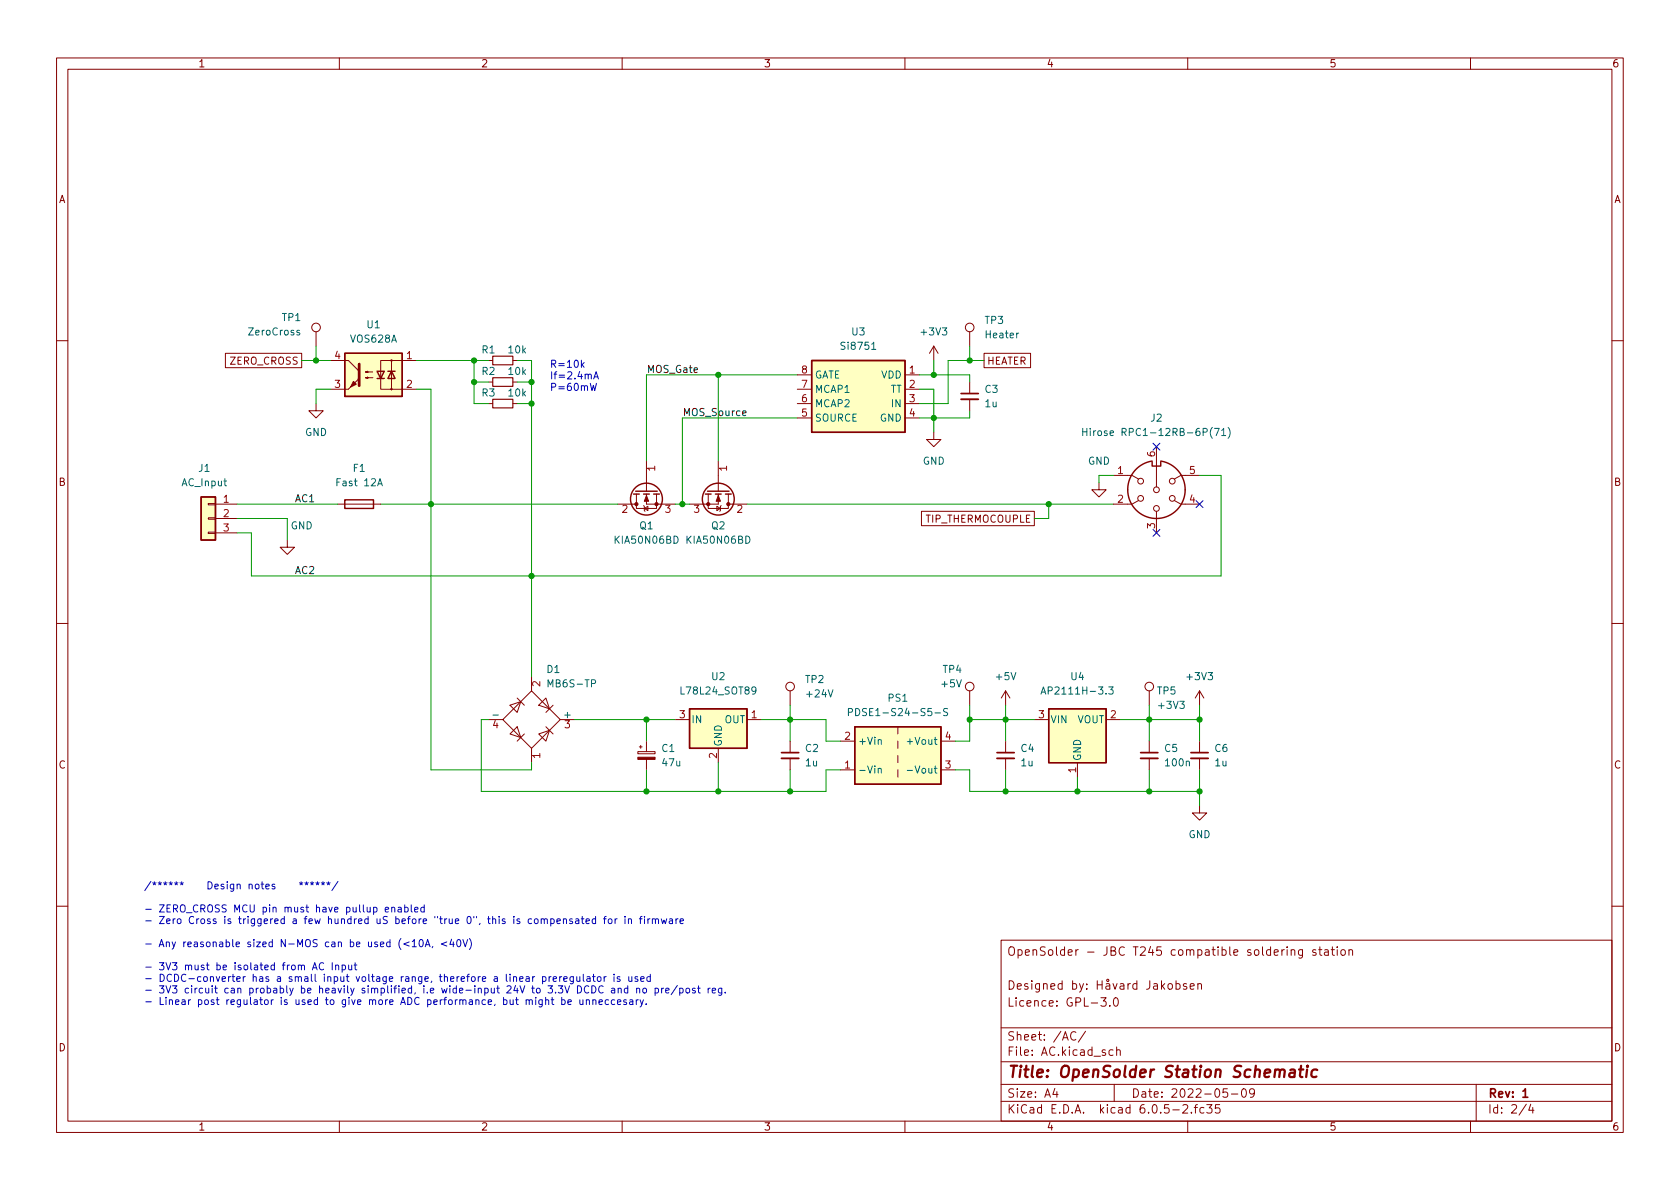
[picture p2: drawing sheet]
<svg xmlns="http://www.w3.org/2000/svg" width="297mm" height="210mm" viewBox="0 0 297 210" stroke-linecap="round" stroke-linejoin="round" font-family="sans-serif">
<g fill="none" stroke="#840000" stroke-width=".18">
<path d="M10 10.2h277v190.1h-277zM12 12.2h273v186.1h-273zM60 10.2v2M110 10.2v2M160 10.2v2M210 10.2v2M260 10.2v2M55.9 58.7v2.5M171.4 58.7v2.5M10 60.2h2M39.9 62.5h13.4v2.5h-13.4zM55.9 71.4v1.2h-1.3l1.3 1.3 1.2-1.3h-1.2"/>
<path d="M58.4 63.7h3.2l1.9 2M58.4 68.8h3.2M64.6 66.8l.4-.1v.2l-.4-.1h1.3M64.6 65.8l.4-.1v.2l-.4-.1h1.3M69.2 63.7v5.1M73.7 63.7h-6.4v5.1h6.4M86.4 63.7h.7M86.4 67.6h.7M86.4 71.4h.7M90.7 63.7h.7M90.7 67.6h.7M90.7 71.4h.7"/>
<path d="M141 71.4h2.5M141 73.9h2.5M141 68.8h2.5M141 66.3h2.5M160 71.4h2.6M160 73.9h2.6M160 68.8h2.6M160 66.3h2.6M165.1 76.4v1.3h1.3l-1.3 1.3-1.3-1.3h1.3M165.1 61.2l-.8 1.3M165.1 61.2v2.5M165.1 61.2l.8 1.3"/>
<path d="M171.4 67.6v2M171.4 70.6v2M174 62.5h8.2v2.5h-8.2zM204.5 79v7.1M285 60.2h2M36.8 94.1h1.3v.3h-1.3zM36.8 91.6h1.3v.2h-1.3zM36.8 89h1.3v.3h-1.3zM38.1 89.1h3.8M38.1 91.7h3.8M38.1 94.2h3.8M50.8 95.5v1.3h1.3l-1.3 1.2-1.3-1.2h1.3"/>
<path d="M59.7 89.1h7.6M109.2 89.1h3.3M112.5 87.4v1.7M113.8 89.4l.1 .1v.8l.1 .1M113.9 89.9l.7-.4v.8zM114.3 87.4v1.7h5.1M114.3 81.5v5.4M116.1 87.4v2.5h-3.6v-.8M125.2 87.4v2.5h3.6v-.8M126.7 89.5l.7 .4-.7 .4zM127 87.4v1.7h-5.1M127 81.5v5.4"/>
<path d="M127.5 89.4l-.1 .1v.8l-.1 .1M128.8 89.1h3.3M128.8 87.4v1.7M162.9 90.4h20v2.6h-20zM194.3 85.3v1.3h1.3l-1.3 1.3-1.3-1.3h1.3M196.8 84.1h3.4l1.1 .6M201.3 88.5l-1.1 .6h-3.4M204.5 90.4v3.8M207.6 88.5l1.2 .6h3.3M212.1 84.1h-3.3l-1.2 .6M10 110.2h2M94 119.6v2.6"/>
<path d="M285 110.2h2M86.4 127.2h2.5M90.2 124.7l1.9-.6-.7 1.9zM90.2 129.8l1.2-1.3 .7 1.9zM91.4 123.4l1.3 1.3M92.7 129.8l-1.3 1.3M94 122.2l5.1 5-5.1 5.1-5.1-5.1zM94 132.3v2.6M95.2 124.7l1.3-1.3 .7 1.9zM95.2 129.8l2-.6-.7 1.9zM96.5 128.5l1.3 1.3M97.8 124.7l-1.3 1.3"/>
<path d="M99.1 127.2h2.5M112.8 132.9h3v.4h-3zM113 132.1h.5M113.3 131.8v.5M114.3 131.1v1.8M114.3 134.3v1.8M119.4 127.2h2.5M127 132.3v2.6M132.1 127.2h2.5M139.7 122.2v2.5M139.7 131.1v2M139.7 134.1v2"/>
<path d="M148.6 136.1h2.5M148.6 131.1h2.5M158.7 128.5v1.3M158.7 131.1v1.2M158.7 133.6v1.3M158.7 136.1v1.3M166.4 136.1h2.5M166.4 131.1h2.5M171.4 122.2v2.5M177.8 122.2l-.8 1.2M177.8 122.2v2.5M177.8 131.1v2"/>
<path d="M177.8 134.1v2M177.8 122.2l.8 1.2M182.9 127.2h2.5M190.5 134.9v2.5M195.6 127.2h2.5M203.2 122.2v2.5M203.2 131.1v2M203.2 134.1v2M212.1 122.2l-.8 1.2M212.1 122.2v2.5M212.1 131.1v2M212.1 134.1v2"/>
<path d="M212.1 122.2l.8 1.2M212.1 142.5v1.3h1.3l-1.3 1.2-1.3-1.2h1.3M10 160.2h2M177 166.3h108v32h-108zM178.4 173.4a.76 .76 0 0 1 .9 .8 .76 .76 0 0 1-.9 .7zM179.9 174.4l.7-.1-.1-.3-.4-.1-.2 .2v.8h.6M181.7 174l-.3-.1-.3 .2 .1 .3 .5 .1v.4h-.6M182.4 173.4v.2M182.4 173.9v1M183.8 173.9v1.2l-.3 .3h-.4M183.8 174l-.4-.1-.3 .3v.4l.1 .3h.6M184.5 174.1l.2-.2 .4 .1v.9"/>
<path d="M184.5 173.9v1M185.8 174.4l.7-.1-.1-.3-.4-.1-.2 .2 .1 .8h.5M187.8 174l-.4-.1-.3 .3v.4l.1 .3h.6M187.8 173.4v1.5M189.6 174l.5-.1 .3 .3v.4l-.2 .3h-.6M189.6 173.4v1.5M190.9 173.9l.3 1M191.6 173.9l-.5 1.4-.2 .1M192.1 174.8v.1M192.1 174v.1M194 173.4v1.5M194 174.1h.9"/>
<path d="M194.6 176.4h1l-.5 .6 .4 .1v.7l-.2 .1h-.4l-.3-.1M194.9 173.4v1.5M195.6 174h.5l.1 .9M196.2 177.8v.1M196.2 174.3l-.5 .1a.29 .29 0 0 0-.2 .2 .29 .29 0 0 0 .2 .3h.5M196.8 173.9l.3 1 .4-1M197 176.6l.2-.2a.81 .81 0 0 1 .6 .7 .81 .81 0 0 1-.3 .8h-.1a.81 .81 0 0 1-.4-1.3zM198.1 174h.5l.1 .9M198.7 174.3l-.5 .1a.29 .29 0 0 0-.2 .2 .29 .29 0 0 0 .2 .3h.5M199.4 173.9v1M199.9 173.9l-.3 .1-.2 .2M201 174l-.4-.1-.3 .3v.4l.1 .3h.6"/>
<path d="M201 173.4v1.5M203.3 173.4v1.1a.48 .48 0 0 1-.6 .4M204 174h.6v.9M204.6 174.3l-.5 .1a.29 .29 0 0 0-.2 .2 .29 .29 0 0 0 .2 .3h.5M205.4 173.4v1.5M205.5 174.4l.4 .5M205.9 173.9l-.5 .6M206.6 174l.4-.1 .3 .3v.4l-.3 .3h-.4l-.1-.3v-.4zM207.9 174l.5-.1 .2 .3v.4l-.1 .3h-.6M207.9 173.4v1.5M209.8 174l-.4-.1-.2 .2 .1 .3 .5 .1v.4h-.6M210.4 174.4l.7-.1v-.3l-.5-.1-.2 .2 .1 .8h.6"/>
<path d="M211.8 174.1l.2-.2 .4 .1v.9M211.8 173.9v1M227.6 167.4v.2M227.6 167.9v1M228.3 168.1l.2-.2 .4 .1v.9M228.3 167.9v1M230.3 167.9v1.2l-.3 .3h-.4M230.3 168l-.4-.1-.3 .3v.4l.1 .3h.6M232.6 168l-.3-.1-.2 .2v.3l.5 .1v.4h-.5M233.1 167.9h.6M233.4 167.4v1.3l.3 .2M234.2 168h.6l.1 .9"/>
<path d="M234.9 168.3l-.5 .1a.29 .29 0 0 0-.3 .2 .29 .29 0 0 0 .3 .3h.5M235.4 167.9h.5M235.6 167.4v1.3l.3 .2M236.4 167.4v.2M236.4 167.9v1M237.2 168l.4-.1 .3 .3v.4l-.3 .3h-.4l-.1-.3v-.4zM238.5 168.1l.2-.2 .4 .1v.9M238.5 167.9v1M285 160.2h2M60 198.3v2M110 198.3v2M160 198.3v2"/>
<path d="M177 194.8h108M177 191.8h108M177 187.8h108M177 181.8h108M186.5 192.5l-.4 1h1M186.9 193v1M190.2 182.6a.6 .6 0 0 0-.7 0 .6 .6 0 0 0-.2 .7 .56 .56 0 0 0 .3 .6 .56 .56 0 0 0 .6-.1M191.9 182.4l-1.3 1.9M196.8 185.7l-.4-.1-.3 .3v.4l.1 .3h.6M197 191.8v3M197.4 185.8l.2-.2 .4 .1 .1 .9M197.4 185.1v1.5"/>
<path d="M209.1 195.5l.6-.2 .2 .2 .1 .3-.9 1h.9M210 198.3v2M210.6 196.7v.1M211.1 195.8h.6M211.7 195.3l-.3 .2v1.3M212.9 195.9l-.5-.1-.3 .3v.4l.2 .3h.6M213.4 195.3h.9l-.5 .6 .4 .1v.7l-.2 .1h-.4l-.2-.1M215.6 195.3h-.7v.7l.2-.1 .5 .1 .1 .2-.1 .5-.2 .1-.5-.1M217 192.5h-.7l-.1 .7 .2-.1 .5 .1 .2 .2-.1 .5-.2 .1-.6-.1M217.7 193.5h1.2M219.7 192.6l.2-.1a.81 .81 0 0 1 .5 .7 .81 .81 0 0 1-.3 .8h-.1a.81 .81 0 0 1-.6-.6 .81 .81 0 0 1 .3-.8zM221.8 193.2l-.3 .3-.4-.1-.2-.2 .2-.6 .4-.1 .2 .2a.99 .99 0 0 1-.3 1.3h-.3"/>
<path d="M260 198.3v2M261 191.8v6.5M269.9 195.3l-1.3 1.9M270.6 195.3l-.3 1h.9M271 195.8v1"/>
<circle cx="55.9" cy="57.9" r=".76"/>
<circle cx="171.4" cy="57.9" r=".76"/>
<circle cx="69.2" cy="63.7" r=".13"/>
<circle cx="69.2" cy="68.8" r=".13"/>
<circle cx="201.7" cy="85.1" r=".51"/>
<circle cx="201.7" cy="88.1" r=".51"/>
<circle cx="204.5" cy="86.6" r=".51"/>
<circle cx="204.5" cy="89.9" r=".51"/>
<circle cx="207.3" cy="85.1" r=".51"/>
<circle cx="207.3" cy="88.1" r=".51"/>
<circle cx="139.7" cy="121.4" r=".76"/>
<circle cx="171.4" cy="121.4" r=".76"/>
<circle cx="203.2" cy="121.4" r=".76"/>
<circle cx="195.9" cy="173.4" r=".21"/>
</g>
<path d="M169.9 69.6h3.1M138.2 133.1h3M176.3 133.1h3M201.7 133.1h3M210.6 133.1h3M269.3 193l.4-.5v1.5M269.3 194h.8" fill="none" stroke="#840000" stroke-width=".3"/>
<path d="M228.1 189.2l.2-.1 .6 .1-.1 1.3M229 189.6l-.7 .1a.4 .4 0 0 0-.4 .3 .4 .4 0 0 0 .3 .5l.7-.1M229.7 189.1h.7M230 188.5l-.2 1.7 .1 .2 .4 .1M231.1 189.1l-.2 1.4M231.2 188.5l-.1 .1 .1 .1 .1-.1-.1-.1v.2M232.9 189.2a.66 .66 0 0 0-1 .3l-.1 .6 .2 .3 .2 .1 .6-.1" fill="none" stroke="#840000" stroke-width=".4"/>
<g fill="none" stroke="#840000" stroke-width=".25">
<path d="M61 62.5h10.1v7.6h-10.1zM66.7 65.7h1.2l-.6 1.2zM66.7 66.9h1.2M68.6 65.7h1.2M69.2 65.7l.6 1.2h-1.2zM143.5 63.7h16.5v12.7h-16.5zM35.6 87.9h2.5v7.6h-2.5zM61 88.4h5v1.5h-5zM112 87.4h1M112.4 86.9h3.8M113.8 87.4h1M115.6 87.4h1"/>
<path d="M124.7 87.4h1M125.1 86.9h3.8M126.5 87.4h1M128.3 87.4h1M199.4 86.6a5.1 5.1 0 0 0 5.1 5.1 5.1 5.1 0 0 0 5-5.1M203.7 81.5a5.1 5.1 0 0 0-4.3 5.1M203.7 81.7v.7h1.5v-.7M205.2 81.5a5.1 5.1 0 0 1 4.3 5.1M121.9 125.3h10.2v7h-10.2zM151.1 128.5h15.3v10.2h-15.3zM185.4 125.3h10.2v9.6h-10.2z"/>
<circle cx="114.3" cy="88.3" r="2.82"/>
<circle cx="127" cy="88.3" r="2.82"/>
</g>
<g fill="none" stroke="#006464" stroke-width=".18">
<path d="M53 58.5l-.3-.1-.2 .2v.2l.5 .1v.3h-.5M154.1 61.8h.7M191.4 75.8v1.2M191.4 76.4h.8M192.2 75.8v1.2M192.8 75.8v.1M192.8 76.2v.8M214.7 75.8h.9l-.6 1.2M216 76.1l.4-.3v1.2M216 77h.7M217.1 75.6a1.46 1.46 0 0 1 0 1.9M66.8 85.9l.4-1.3 .4 1.3"/>
<path d="M66.9 85.5h.6M150 125.9h.6l.1-.2v-.3l-.7-.1v1.3M155.3 136l.2-.1h.3v.8M155.3 130.9l.2-.1h.3v.8M160.4 136.2h1M167.5 125.3h-.4l-.3 .2 .1 .3 .6 .3v.3l-.2 .2-.5-.1M184.1 122.7l.4-1.2 .4 1.2M184.2 122.4h.6M196 121.5h.8l-.4 .5 .4 .1v.5l-.2 .1-.6-.1"/>
</g>
<path d="M87.1 63h3.6v1.5h-3.6zM87.1 66.8h3.6v1.5h-3.6zM87.1 70.6h3.6v1.5h-3.6z" fill="none" stroke="#840000" stroke-width=".2"/>
<path d="M169.9 70.6h3.1M138.2 134.1h3M176.3 134.1h3M201.7 134.1h3M210.6 134.1h3" fill="none" stroke="#840000" stroke-width=".33"/>
<g fill="#ffffc2" stroke="#ffffc2" stroke-width=".18">
<path d="M185.4 125.3h10.2v9.6h-10.2z"/>
<path d="M35.6 87.9h2.5v7.6h-2.5z"/>
<path d="M151.1 128.5h15.3v10.2h-15.3z"/>
<path d="M121.9 125.3h10.2v7h-10.2z"/>
<path d="M143.5 63.7h16.5v12.7h-16.5z"/>
<path d="M61 62.5h10.1v7.6h-10.1z"/>
</g>
<g fill="#840000" stroke="#840000" stroke-width=".18">
<path d="M127 87.6l.4 1h-.8z"/>
<path d="M112.8 133.9h3v.4h-3z"/>
<path d="M114.3 87.6l.4 1h-.8z"/>
<path d="M61.6 68.8l1.9-1.9z"/>
<path d="M62.5 67.4l.5 .5-1 .5z"/>
<circle cx="125.2" cy="89.1" r=".28"/>
<circle cx="128.8" cy="89.1" r=".28"/>
<circle cx="116.1" cy="89.1" r=".28"/>
<circle cx="112.5" cy="89.1" r=".28"/>
</g>
<path d="M63.5 64.4v3.8" fill="none" stroke="#840000" stroke-width=".51"/>
<path d="M131.3 73.1l.6-.1v-.3h-.4l-.2 .1 .1 .6h.5" fill="none" stroke="#0f0f0f" stroke-width=".18"/>
<g fill="none" stroke="#0000c2" stroke-width=".18">
<path d="M102.9 64.5l.4 .5M103.3 64.1l-.5 .5M104.4 67.8l.3 1.3 .2-1 .3 1 .3-1.3M105 67l.4-1.3 .4 1.3M105.1 66.6h.6M30.9 156.1l.3 .1 .3-.1M31 156.5l.2-.3 .1 .3M31.2 155.9v.3M52.9 156.1l.3 .1 .3-.1M53.1 156.5l.1-.3 .2 .3M53.2 155.9v.3M53.9 156.1l.3 .1 .3-.1"/>
<path d="M54 156.5l.2-.3 .2 .3M54.2 155.9v.3M54.9 156.1l.3 .1 .3-.1M55 156.5l.2-.3 .2 .3M55.2 155.9v.3M55.8 156.1l.3 .1 .3-.1M56 156.5l.1-.3 .2 .3M56.1 155.9v.3M56.8 156.1l.3 .1 .3-.1M56.9 156.5l.2-.3 .2 .3M57.1 155.9v.3M57.8 156.1l.3 .1 .3-.1"/>
<path d="M57.9 156.5l.2-.3 .2 .3M58.1 155.9v.3M59.8 155.9l-1.1 1.6M55.2 171.5l.5-1.3 .4 1.3M55.4 171.1h.6M57.2 170.4a.6 .6 0 0 0-.8 .4 .6 .6 0 0 0 .6 .7l.2-.1M58.7 170.2v1.3M59.3 170.8l.2-.1h.3l.1 .8M59.3 170.7v.8M60.5 170.7h.4l.2 .2-.1 .5h-.5M60.5 170.7v1.2M61.6 170.7l.1 .7 .3 .1 .2-.1"/>
<path d="M62.2 170.7v.8M62.6 170.7h.5M62.8 170.2v1.1l.3 .2M68.1 160.9l.6-.2v-.2l-.4-.1-.2 .2 .1 .6h.5M69.3 160.6l.1-.2 .3 .1 .1 .8M69.3 160.4v.9M70.4 160.5h.5l.1 .8M71 160.7l-.5 .1-.2 .2 .2 .3 .5-.1M71.6 160.5l.3-.1 .3 .3-.2 .5h-.4M71.6 160v1.3M72.3 166.6l-.9 .3 .9 .4M72.7 160v1.1l.2 .2"/>
<path d="M72.9 166.5l.4-.4v1.3M72.9 167.4h.7M73.3 160.9l.6-.2v-.2l-.4-.1-.2 .2 .1 .6h.5M74.2 166.3l.2-.2a.68 .68 0 0 1 .4 .7 .68 .68 0 0 1-.4 .6l-.2-.1-.1-.4zM75 160.5l-.4-.1-.2 .3 .1 .5h.5M75 160v1.3M75.2 167.4l.4-1.3 .4 1.3M75.3 167.1h.6M76.5 167.4l-.1 .2M79 166.6l-1 .3 1 .4M79.8 166.1l-.3 .9h.8M80.1 166.6v.8"/>
<path d="M80.9 166.3l.2-.2a.68 .68 0 0 1 .4 .7 .68 .68 0 0 1-.4 .6l-.2-.1-.1-.4zM81.8 166.1l.5 1.3 .4-1.3M83 166a1.46 1.46 0 0 1 0 1.9M95.9 176.8v1l-.3 .3-.3-.1M95.9 176.9l-.4-.1-.2 .2 .1 .6h.5M95.9 172.8l.4-.1 .2 .2-.1 .6h-.5M95.9 172.7v1.3M96.5 176.9l.2-.1 .3 .1v.7M96.5 176.4v1.2M97.1 172.7v.8M97.4 172.7l-.3 .2M97.4 176.8h.5"/>
<path d="M97.6 176.4v1.1l.3 .1M97.8 173.1l.6-.1v-.2l-.4-.1-.2 .2 .1 .6h.5M99 172.7v.8M99.3 172.7l-.3 .2M99.3 176.9l.4-.1 .2 .2-.1 .6h-.5M99.3 176.4v1.2M99.6 162.6l.2-.1h.3l.1 .8M99.6 162.5v.8M99.7 173.1l.6-.1-.1-.2-.3-.1-.2 .2v.6h.5M100.4 177.2l.6-.1v-.2l-.4-.1-.2 .2 .1 .6h.5M101.2 162.5h-.3l-.2 .2 .1 .1 .4 .2v.3h-.5M101.4 172.7v1l-.3 .3-.3-.1"/>
<path d="M101.4 172.8l-.4-.1-.2 .2 .1 .6h.5M101.8 162.5h.5v.8M102 172.7v.8h.3l.2-.1M102.3 162.8h-.4l-.2 .2 .2 .3h.4M102.5 176.8l.1 .8h.3l.2-.1M102.5 172.7v.8M102.8 162.5h.4M102.9 162.1v1l.3 .2M103.1 176.8v.8M103.1 172.3v1.1l.2 .1M103.6 162.9l.6-.1v-.3h-.4l-.2 .2 .1 .6h.5M103.7 176.9l.2-.1 .3 .1v.7"/>
<path d="M103.7 176.8v.8M103.8 172.8h.5v.7M104.3 173l-.4 .1-.2 .1 .2 .3h.4M104.6 174.3a.64 .64 0 0 1 .8 .7 .64 .64 0 0 1-.8 .6zM104.8 172.7h.4M104.8 176.9l.2-.1 .3 .1 .1 .7M104.8 176.8v.8M104.9 172.3v1.1l.3 .1M105.3 162.5h-.4l-.2 .2 .1 .6h.5M105.3 162.1v1.2M105.7 172.8l.3-.1 .3 .2v.4l-.3 .2h-.3l-.1-.2zM105.9 177.2l.6-.1v-.2l-.4-.1-.2 .2 .1 .6h.5"/>
<path d="M106.6 174.4a.6 .6 0 0 0-.8 .5 .6 .6 0 0 0 .6 .7l.2-.1M106.7 162.5h.5M106.8 172.7v.8M107.2 162.1l-.3 .1v1.1M107.2 172.7l-.4 .2M107.6 176.9l-.4-.1-.2 .2 .1 .6h.5M107.7 162.5h.3l.2 .2v.4l-.2 .2h-.3l-.2-.2zM108.1 174.8h.5l.1 .8M108.6 172.3v.1M108.6 172.7v.8M108.7 175l-.4 .1-.2 .2 .2 .3 .4-.1M108.7 176.9l-.4-.1-.2 .2 .1 .6h.5"/>
<path d="M108.8 162.5v.8M109.1 162.5l-.3 .2M109.2 177.2l.6-.1-.1-.2-.3-.1-.2 .2v.6h.5M109.3 174.9l.2-.2 .3 .1v.8M109.3 174.7v.9M109.6 172.8l-.3-.1-.2 .2 .1 .2 .4 .1v.3h-.5M110.5 162.1v.1M110.5 162.5v.8M110.7 176.9l-.3-.1-.1 .2v.2l.4 .1v.3h-.4M111 174.8l-.4-.1-.2 .3 .1 .5h.5M111 174.3v1.3M111.1 162.6l.2-.1h.3l.1 .8"/>
<path d="M111.1 162.5v.8M111.2 172.7v.8h.3l.2-.1M111.4 176.9h.4l.1 .7M111.7 172.7v.8M111.9 177.1l-.4 .1-.2 .1 .2 .3h.4M112.5 176.8v.8M112.6 174.9l.1-.2 .3 .1 .1 .8M112.6 174.7v.9M112.7 172.8l-.3-.1-.1 .2v.2l.4 .1v.3h-.4M112.9 176.8l-.4 .2M113 162.5h.5M113.2 176.8l.3 .8"/>
<path d="M113.3 173.1l.6-.1-.1-.2-.3-.1-.2 .2v.6h.5M113.5 162.1l-.3 .1v1.1M113.8 174.8l.3-.1 .2 .3v.4l-.2 .2-.3-.1-.1-.1zM113.8 176.8l-.5 1.1-.1 .2M114 162.1v.1M114 162.5v.8M114.3 177.5v.1M114.6 162.5v.8M114.9 162.5l-.3 .2M115 172.8l-.4-.1-.2 .2 .1 .6h.5M115 172.3v1.2M115.3 162.6l.2-.1h.3l.1 .8"/>
<path d="M115.3 162.5v.8M115.8 174.8l.4-.1 .2 .3-.1 .5h-.5M115.8 174.7v1.3M115.9 162.7l.2-.2h.3v.8M116.9 162.5l.3 .8 .2-.6 .2 .6 .3-.8M117 174.7v.9M117.3 174.7l-.3 .3M117.7 175.2l.6-.2-.1-.2-.3-.1-.2 .2 .1 .6h.4M118.4 162.5h.5v.8M118.9 162.8h-.4l-.2 .2 .2 .3h.4M119.5 162.5v.8M119.8 174.3l-1.1 1.6"/>
<path d="M119.9 162.5l-.4 .2M120.2 174.8l.3-.1 .3 .3-.1 .5h-.5M120.2 174.7v1.3M120.2 162.9l.6-.1v-.3h-.4l-.2 .2 .1 .6h.5M121.4 174.8l.3-.1 .2 .3v.4l-.2 .2-.3-.1-.1-.1zM122.9 174.8l-.3-.1-.2 .2 .1 .2 .4 .1v.3h-.5M123.3 174.7h.5M123.5 174.3v1.1l.3 .2M125.2 174.7v.9M125.6 174.7l-.4 .3M125.9 175.2l.6-.2v-.2l-.4-.1-.2 .2 .1 .6h.5M127.6 174.7v1.1l-.2 .2h-.3"/>
<path d="M127.6 174.8l-.3-.1-.3 .3 .1 .5h.5M128.2 175.5v.1"/>
</g>
<g fill="none" stroke="#009600" stroke-width=".18">
<path d="M53.3 63.7h5.1M55.9 61.2v2.5M58.4 68.8h-2.5v2.6M73.7 68.8h2.5v67.3h17.8v-1.2M73.7 63.7h12.7M83.8 67.6h2.6M83.8 63.7v7.7h2.6M91.4 67.6h2.6M91.4 63.7h2.6v55.9M91.4 71.4h2.6M127 66.3v15.2M141 66.3h-26.7v15.2"/>
<path d="M141 73.9h-20.4v15.2M162.6 68.8h2.5v7.6M162.6 66.3h8.8v1.3M165.1 63.7v2.6M171.4 61.2v2.5M171.4 72.6v1.3h-8.8M174 63.7h-6.4v7.7h-5M41.9 89.1h17.8M41.9 91.7h8.9v3.8M67.3 89.1h41.9M119.4 89.1h2.5M132.1 89.1h64.7"/>
<path d="M185.4 89.1v2.6h-2.5M196.8 84.1h-2.5v1.2M212.1 84.1h3.8v17.7h-171.5v-7.6h-2.5M86.4 127.2h-1.3v12.7h60.9v-3.8h2.6M101.6 127.2h17.8M114.3 127.2v3.9M114.3 136.1v3.8M127 134.9v5M134.6 127.2h11.4v3.9h2.6M139.7 124.7v6.4M139.7 136.1v3.8M168.9 136.1h2.5v3.8h40.7"/>
<path d="M171.4 127.2h11.5M171.4 124.7v6.4h-2.5M177.8 124.7v6.4M177.8 136.1v3.8M190.5 137.4v2.5M198.1 127.2h14M203.2 124.7v6.4M203.2 136.1v3.8M212.1 124.7v6.4M212.1 136.1v6.4"/>
</g>
<path d="M203.9 78.4l1.2 1.2M205.1 78.4l-1.2 1.2M203.9 93.6l1.2 1.2M205.1 93.6l-1.2 1.2M211.5 88.5l1.2 1.3M212.7 88.5l-1.2 1.3" fill="none" stroke="#000084" stroke-width=".18"/>
<g fill="#009600" stroke="#009600" stroke-width=".18">
<circle cx="127" cy="66.3" r=".46"/>
<circle cx="139.7" cy="139.9" r=".46"/>
<circle cx="185.4" cy="89.1" r=".46"/>
<circle cx="171.4" cy="63.7" r=".46"/>
<circle cx="165.1" cy="73.9" r=".46"/>
<circle cx="165.1" cy="66.3" r=".46"/>
<circle cx="127" cy="139.9" r=".46"/>
<circle cx="114.3" cy="139.9" r=".46"/>
<circle cx="139.7" cy="127.2" r=".46"/>
<circle cx="83.8" cy="67.6" r=".46"/>
<circle cx="94" cy="71.4" r=".46"/>
<circle cx="120.6" cy="89.1" r=".46"/>
<circle cx="114.3" cy="127.2" r=".46"/>
<circle cx="171.4" cy="127.2" r=".46"/>
<circle cx="190.5" cy="139.9" r=".46"/>
<circle cx="203.2" cy="139.9" r=".46"/>
<circle cx="212.1" cy="127.2" r=".46"/>
<circle cx="203.2" cy="127.2" r=".46"/>
<circle cx="177.8" cy="127.2" r=".46"/>
<circle cx="177.8" cy="139.9" r=".46"/>
<circle cx="212.1" cy="139.9" r=".46"/>
<circle cx="94" cy="101.8" r=".46"/>
<circle cx="76.2" cy="89.1" r=".46"/>
<circle cx="55.9" cy="63.7" r=".46"/>
<circle cx="94" cy="67.6" r=".46"/>
<circle cx="83.8" cy="63.7" r=".46"/>
</g>
<text font-size="2.8" fill="#840000" x="178" y="190.6">Title: OpenSolder Station Schematic</text>
<g font-size="2.1" fill="#840000">
<text x="178" y="169">OpenSolder - JBC T245 compatible soldering station</text>
<text x="178" y="178">Licence: GPL-3.0</text>
<text x="178" y="184">Sheet: /AC/</text>
<text x="178" y="186.7">File: AC.kicad_sch</text>
<text x="178" y="196.9">KiCad E.D.A. kicad 6.0.5-2.fc35</text>
<text x="178" y="194.1">Size: A4</text>
<text x="200" y="194.1">Date: 2022-05-09</text>
<text x="263" y="194.1">Rev: 1</text>
<text x="263" y="196.9">Id: 2/4</text>
</g>
<g font-size="1.8" fill="#840000">
<text x="35" y="11.9">1</text>
<text x="85" y="11.9">2</text>
<text x="135" y="11.9">3</text>
<text x="185" y="11.9">4</text>
<text x="235" y="11.9">5</text>
<text x="285" y="11.9">6</text>
<text x="10.3" y="35.9">A</text>
<text x="285.3" y="35.9">A</text>
<text x="40.7" y="64.5">ZERO_CROSS</text>
<text x="174.5" y="64.5">HEATER</text>
<text x="10.3" y="85.9">B</text>
<text x="285.3" y="85.9">B</text>
<text x="163.6" y="92.4">TIP_THERMOCOUPLE</text>
<text x="10.3" y="135.9">C</text>
<text x="285.3" y="135.9">C</text>
<text x="10.3" y="185.9">D</text>
<text x="285.3" y="185.9">D</text>
<text x="35" y="199.9">1</text>
<text x="85" y="199.9">2</text>
<text x="135" y="199.9">3</text>
<text x="185" y="199.9">4</text>
<text x="235" y="199.9">5</text>
<text x="285" y="199.9">6</text>
</g>
<g font-size="1.8" fill="#006464">
<text x="44.1" y="59.3">ZeroCross</text>
<text x="49.9" y="56.8">TP1</text>
<text x="64.9" y="58">U1</text>
<text x="150.6" y="59.3">U3</text>
<text x="163" y="59.3">+3V3</text>
<text x="174.2" y="57.3">TP3</text>
<text x="174.4" y="59.8">Heater</text>
<text x="62.1" y="60.6">VOS628A</text>
<text x="85.2" y="62.5">R1</text>
<text x="90" y="62.5">10k</text>
<text x="149" y="61.8">Si8751</text>
<text x="85.2" y="66.3">R2</text>
<text x="85.2" y="70.1">R3</text>
<text x="90" y="66.3">10k</text>
<text x="90" y="70.1">10k</text>
<text x="144" y="69.5">MCAP1</text>
<text x="144" y="66.9">GATE</text>
<text x="155.8" y="66.9">VDD</text>
<text x="157.4" y="69.5">TT</text>
<text x="174.2" y="69.5">C3</text>
<text x="53.9" y="77.1">GND</text>
<text x="144" y="74.5">SOURCE</text>
<text x="144" y="72">MCAP2</text>
<text x="155.6" y="74.5">GND</text>
<text x="157.7" y="72">IN</text>
<text x="174.2" y="72">1u</text>
<text x="193.6" y="77.1">Hirose RPC1-12RB-6P(71)</text>
<text x="203.5" y="74.5">J2</text>
<text x="35.1" y="83.4">J1</text>
<text x="62.5" y="83.4">F1</text>
<text x="163.1" y="82.2">GND</text>
<text x="192.3" y="82.2">GND</text>
<text x="32.2" y="86">AC_Input</text>
<text x="59.8" y="86">Fast 12A</text>
<text x="51.4" y="93.6">GND</text>
<text x="113.1" y="93.6">Q1</text>
<text x="125.8" y="93.6">Q2</text>
<text x="108.9" y="96.1">KIA50N06BD</text>
<text x="121.6" y="96.1">KIA50N06BD</text>
<text x="96.7" y="119">D1</text>
<text x="166.8" y="119">TP4</text>
<text x="97.2" y="121.5">MB6S-TP</text>
<text x="120.7" y="122.8">L78L24_SOT89</text>
<text x="125.9" y="120.3">U2</text>
<text x="142.4" y="120.8">TP2</text>
<text x="142.8" y="123.3">+24V</text>
<text x="157.1" y="124.1">PS1</text>
<text x="166.6" y="121.5">+5V</text>
<text x="176.2" y="120.3">+5V</text>
<text x="185.1" y="122.8">AP2111H-3.3</text>
<text x="189.4" y="120.3">U4</text>
<text x="204.7" y="122.8">TP5</text>
<text x="205" y="125.3">+3V3</text>
<text x="210" y="120.3">+3V3</text>
<text x="87.3" y="127">-</text>
<text x="99.8" y="127">+</text>
<text x="122.2" y="127.9">IN</text>
<text x="128.1" y="127.9">OUT</text>
<text x="151.6" y="131.7">+Vin</text>
<text x="151.7" y="126.6">PDSE1-S24-S5-S</text>
<text x="160.9" y="131.7">+Vout</text>
<text x="185.7" y="127.9">VIN</text>
<text x="190.4" y="127.9">VOUT</text>
<text x="117" y="133">C1</text>
<text x="117.2" y="135.5">47u</text>
<text x="127.6" y="132.1" transform="rotate(-90 127.6 132.1)">GND</text>
<text x="142.4" y="133">C2</text>
<text x="142.5" y="135.5">1u</text>
<text x="151.6" y="136.8">-Vin</text>
<text x="161.3" y="136.8">-Vout</text>
<text x="180.5" y="133">C4</text>
<text x="180.6" y="135.5">1u</text>
<text x="191.1" y="134.6" transform="rotate(-90 191.1 134.6)">GND</text>
<text x="205.9" y="133">C5</text>
<text x="206.2" y="135.5">100n</text>
<text x="214.8" y="133">C6</text>
<text x="214.9" y="135.5">1u</text>
<text x="210.1" y="148.2">GND</text>
</g>
<g font-size="1.8" fill="#a90000">
<text x="59.2" y="63.5">4</text>
<text x="71.9" y="63.5">1</text>
<text x="59.2" y="68.6">3</text>
<text x="71.9" y="68.6">2</text>
<text x="141.7" y="71.1">6</text>
<text x="141.7" y="68.6">7</text>
<text x="141.7" y="66">8</text>
<text x="160.8" y="66">1</text>
<text x="160.8" y="68.6">2</text>
<text x="160.8" y="71.1">3</text>
<text x="141.7" y="73.7">5</text>
<text x="160.8" y="73.7">4</text>
<text x="115.8" y="83.3" transform="rotate(-90 115.8 83.3)">1</text>
<text x="128.5" y="83.3" transform="rotate(-90 128.5 83.3)">1</text>
<text x="197.6" y="83.8">1</text>
<text x="204.2" y="80.8" transform="rotate(-90 204.2 80.8)">6</text>
<text x="210.3" y="83.8">5</text>
<text x="39.5" y="88.9">1</text>
<text x="197.6" y="88.9">2</text>
<text x="210.3" y="88.9">4</text>
<text x="39.5" y="91.4">2</text>
<text x="39.5" y="94">3</text>
<text x="110" y="90.7">2</text>
<text x="117.6" y="90.7">3</text>
<text x="122.7" y="90.7">3</text>
<text x="130.3" y="90.7">2</text>
<text x="204.2" y="93.5" transform="rotate(-90 204.2 93.5)">3</text>
<text x="95.5" y="121.4" transform="rotate(-90 95.5 121.4)">2</text>
<text x="87.1" y="128.8">4</text>
<text x="99.8" y="128.8">3</text>
<text x="120.2" y="127">3</text>
<text x="132.9" y="127">1</text>
<text x="149.4" y="130.8">2</text>
<text x="167.1" y="130.8">4</text>
<text x="183.7" y="127">3</text>
<text x="196.4" y="127">2</text>
<text x="95.5" y="134.1" transform="rotate(-90 95.5 134.1)">1</text>
<text x="126.7" y="134.1" transform="rotate(-90 126.7 134.1)">2</text>
<text x="149.4" y="135.9">1</text>
<text x="167.1" y="135.9">3</text>
<text x="190.2" y="136.6" transform="rotate(-90 190.2 136.6)">1</text>
</g>
<g font-size="1.8" fill="#0000c2">
<text x="97.2" y="65">R=10k</text>
<text x="97.2" y="67.1">If=2.4mA</text>
<text x="97.2" y="69.1">P=60mW</text>
<text x="25.4" y="157.3">/******</text>
<text x="25.4" y="161.3">- ZERO_CROSS MCU pin must have pullup enabled</text>
<text x="32" y="157.3">Design notes</text>
<text x="44.3" y="157.3">******/</text>
<text x="25.4" y="163.4">- Zero Cross is triggered a few hundred uS before &quot;true 0&quot;, this is compensated for in firmware</text>
<text x="25.4" y="167.5">- Any reasonable sized N-MOS can be used (&lt;10A, &lt;40V)</text>
<text x="25.4" y="171.6">- 3V3 must be isolated from AC Input</text>
<text x="25.4" y="173.6">- DCDC-converter has a small input voltage range, therefore a linear preregulator is used</text>
<text x="25.4" y="175.7">- 3V3 circuit can probably be heavily simplified, i.e wide-input 24V to 3.3V DCDC and no pre/post reg.</text>
<text x="25.4" y="177.7">- Linear post regulator is used to give more ADC performance, but might be unneccesary.</text>
</g>
<g font-size="1.8" fill="#0f0f0f">
<text x="114.3" y="65.9">MOS_Gate</text>
<text x="120.6" y="73.6">MOS_Source</text>
<text x="52.1" y="88.8">AC1</text>
<text x="52.1" y="101.5">AC2</text>
</g>
</svg>
